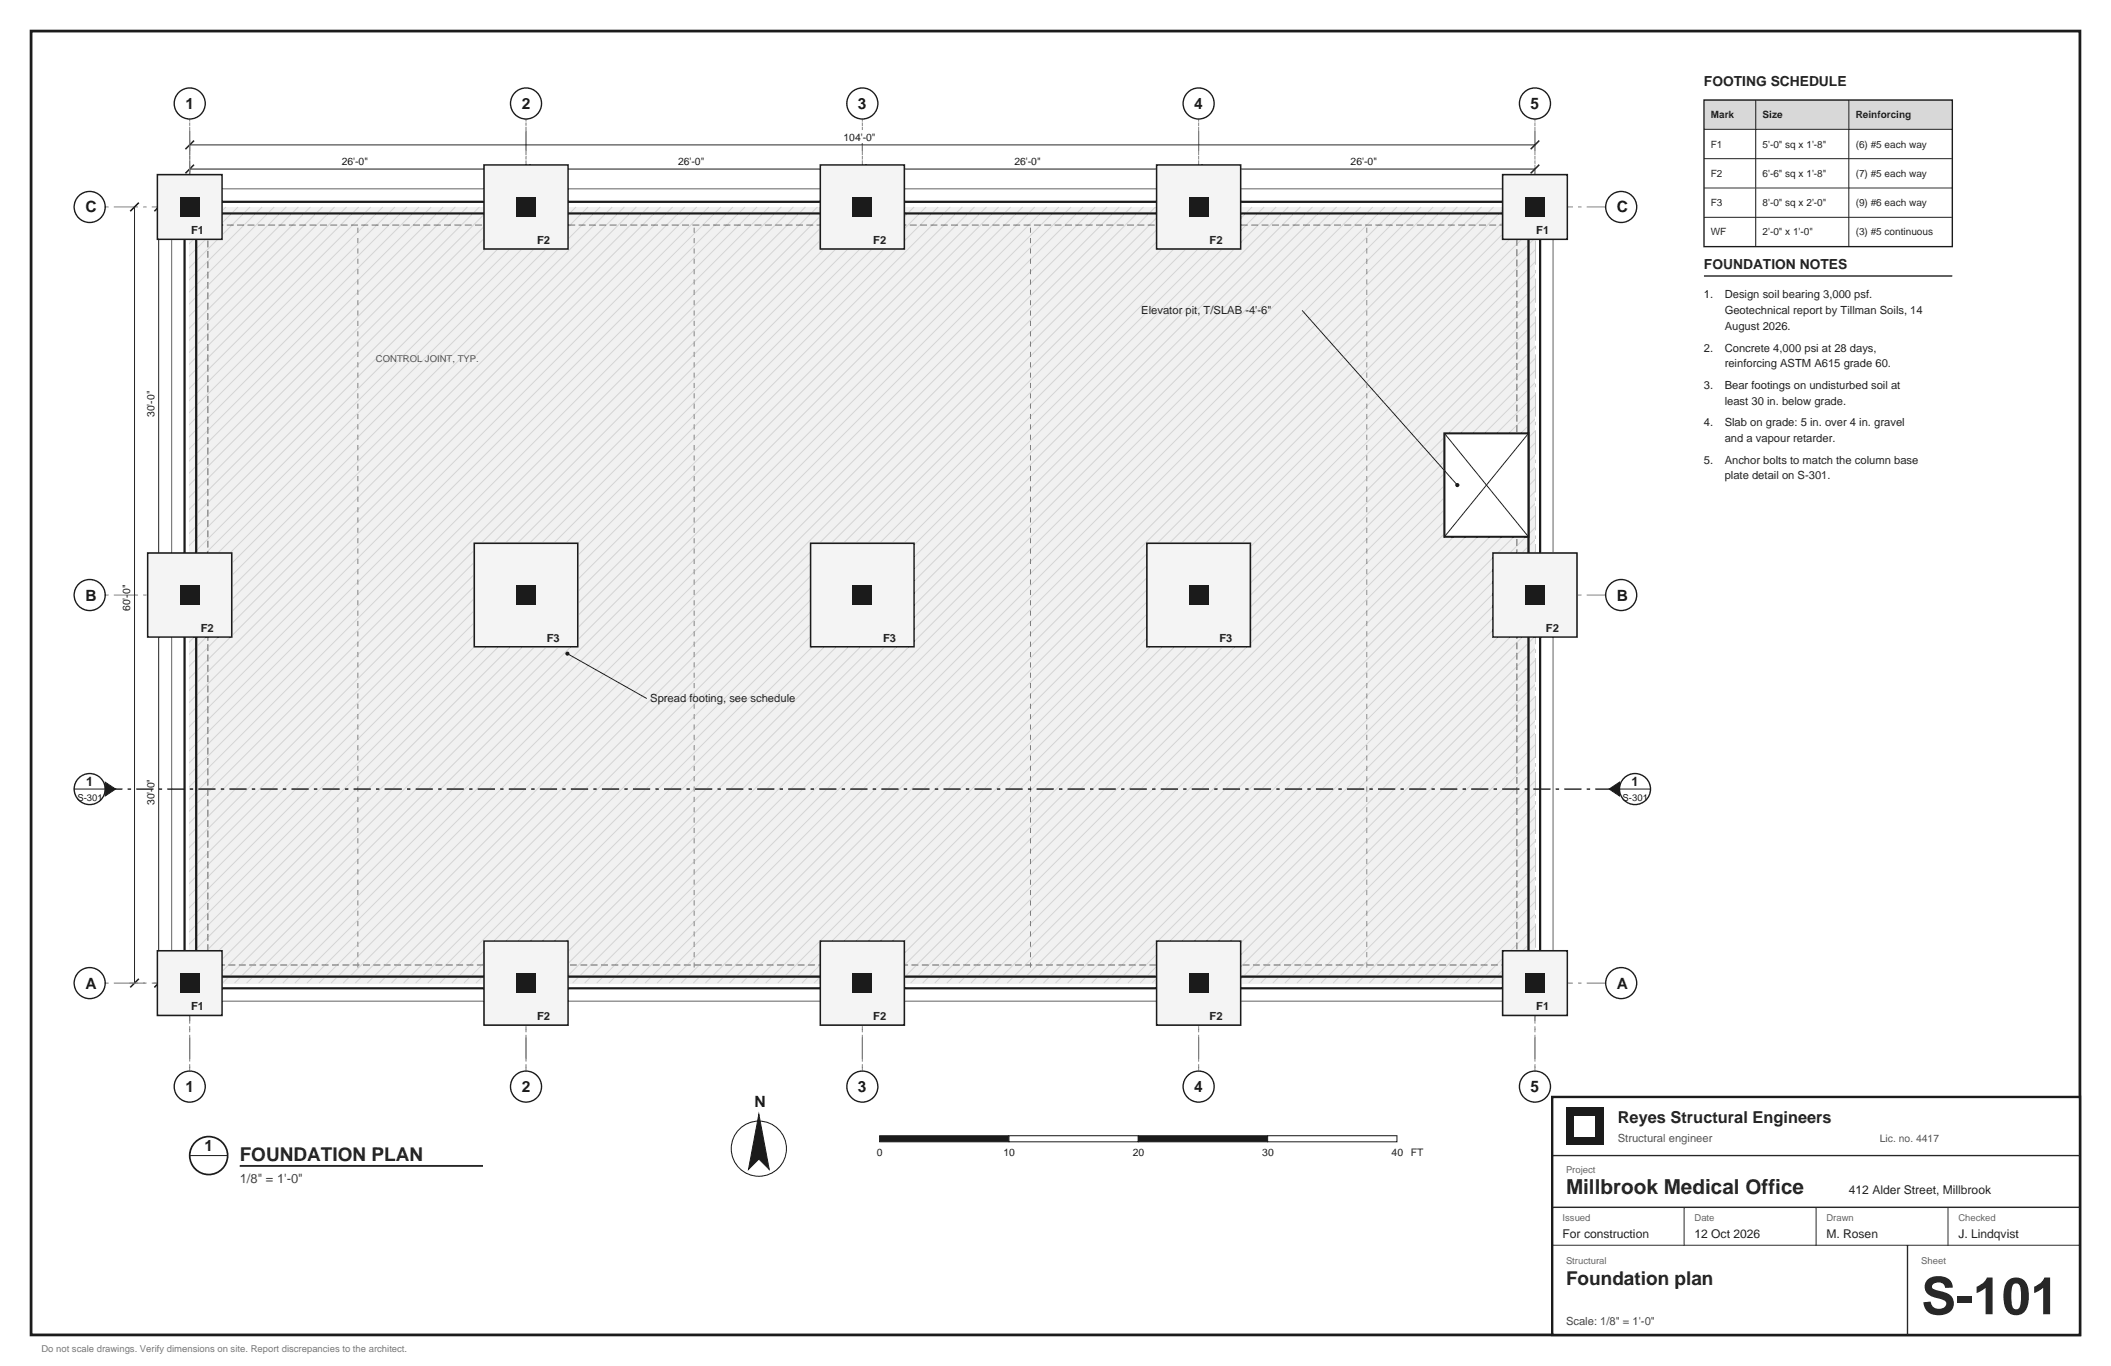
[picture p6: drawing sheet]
<svg xmlns="http://www.w3.org/2000/svg" width="432mm" height="279mm" viewBox="0 0 432 279" stroke-linecap="round" stroke-linejoin="round" font-family="sans-serif">
<path d="M6.3 6.4h419.1v266.6h-419.1z" fill="none" stroke="#1b1b1b" stroke-width=".56"/>
<path d="M38.8 224.9v-206.4" fill="none" stroke="#7d7d7d" stroke-width=".2" stroke-dasharray="4.9 1.1 .7 1.1" stroke-linecap="butt"/>
<circle cx="38.8" cy="21.2" r="3.2" fill="#fff" stroke="#1b1b1b" stroke-width=".28"/>
<path d="M38.8 39.5v-15.2" fill="none" stroke="#7d7d7d" stroke-width=".2" stroke-dasharray="4.9 1.1 .7 1.1" stroke-linecap="butt"/>
<circle cx="38.8" cy="222.2" r="3.2" fill="#fff" stroke="#1b1b1b" stroke-width=".28"/>
<path d="M38.8 203.9v15.2M107.6 224.9v-206.4" fill="none" stroke="#7d7d7d" stroke-width=".2" stroke-dasharray="4.9 1.1 .7 1.1" stroke-linecap="butt"/>
<circle cx="107.6" cy="21.2" r="3.2" fill="#fff" stroke="#1b1b1b" stroke-width=".28"/>
<path d="M107.6 39.5v-15.2" fill="none" stroke="#7d7d7d" stroke-width=".2" stroke-dasharray="4.9 1.1 .7 1.1" stroke-linecap="butt"/>
<circle cx="107.6" cy="222.2" r="3.2" fill="#fff" stroke="#1b1b1b" stroke-width=".28"/>
<path d="M107.6 203.9v15.2M176.4 224.9v-206.4" fill="none" stroke="#7d7d7d" stroke-width=".2" stroke-dasharray="4.9 1.1 .7 1.1" stroke-linecap="butt"/>
<circle cx="176.4" cy="21.2" r="3.2" fill="#fff" stroke="#1b1b1b" stroke-width=".28"/>
<path d="M176.4 39.5v-15.2" fill="none" stroke="#7d7d7d" stroke-width=".2" stroke-dasharray="4.9 1.1 .7 1.1" stroke-linecap="butt"/>
<circle cx="176.4" cy="222.2" r="3.2" fill="#fff" stroke="#1b1b1b" stroke-width=".28"/>
<path d="M176.4 203.9v15.2M245.2 224.9v-206.4" fill="none" stroke="#7d7d7d" stroke-width=".2" stroke-dasharray="4.9 1.1 .7 1.1" stroke-linecap="butt"/>
<circle cx="245.2" cy="21.2" r="3.2" fill="#fff" stroke="#1b1b1b" stroke-width=".28"/>
<path d="M245.2 39.5v-15.2" fill="none" stroke="#7d7d7d" stroke-width=".2" stroke-dasharray="4.9 1.1 .7 1.1" stroke-linecap="butt"/>
<circle cx="245.2" cy="222.2" r="3.2" fill="#fff" stroke="#1b1b1b" stroke-width=".28"/>
<path d="M245.2 203.9v15.2M314 224.9v-206.4" fill="none" stroke="#7d7d7d" stroke-width=".2" stroke-dasharray="4.9 1.1 .7 1.1" stroke-linecap="butt"/>
<circle cx="314" cy="21.2" r="3.2" fill="#fff" stroke="#1b1b1b" stroke-width=".28"/>
<path d="M314 39.5v-15.2" fill="none" stroke="#7d7d7d" stroke-width=".2" stroke-dasharray="4.9 1.1 .7 1.1" stroke-linecap="butt"/>
<circle cx="314" cy="222.2" r="3.2" fill="#fff" stroke="#1b1b1b" stroke-width=".28"/>
<path d="M36 201.1h-14.5M314 203.9v15.2" fill="none" stroke="#7d7d7d" stroke-width=".2" stroke-dasharray="4.9 1.1 .7 1.1" stroke-linecap="butt"/>
<circle cx="18.3" cy="201.1" r="3.2" fill="#fff" stroke="#1b1b1b" stroke-width=".28"/>
<path d="M316.8 201.1h11.6" fill="none" stroke="#7d7d7d" stroke-width=".2" stroke-dasharray="4.9 1.1 .7 1.1" stroke-linecap="butt"/>
<circle cx="331.6" cy="201.1" r="3.2" fill="#fff" stroke="#1b1b1b" stroke-width=".28"/>
<path d="M36 121.7h-14.5" fill="none" stroke="#7d7d7d" stroke-width=".2" stroke-dasharray="4.9 1.1 .7 1.1" stroke-linecap="butt"/>
<circle cx="18.3" cy="121.7" r="3.2" fill="#fff" stroke="#1b1b1b" stroke-width=".28"/>
<path d="M316.8 121.7h11.6" fill="none" stroke="#7d7d7d" stroke-width=".2" stroke-dasharray="4.9 1.1 .7 1.1" stroke-linecap="butt"/>
<circle cx="331.6" cy="121.7" r="3.2" fill="#fff" stroke="#1b1b1b" stroke-width=".28"/>
<path d="M36 42.3h-14.5" fill="none" stroke="#7d7d7d" stroke-width=".2" stroke-dasharray="4.9 1.1 .7 1.1" stroke-linecap="butt"/>
<circle cx="18.3" cy="42.3" r="3.2" fill="#fff" stroke="#1b1b1b" stroke-width=".28"/>
<path d="M316.8 42.3h11.6" fill="none" stroke="#7d7d7d" stroke-width=".2" stroke-dasharray="4.9 1.1 .7 1.1" stroke-linecap="butt"/>
<circle cx="331.6" cy="42.3" r="3.2" fill="#fff" stroke="#1b1b1b" stroke-width=".28"/>
<path d="M38.8 34.6h68.8" fill="none" stroke="#222" stroke-width=".2"/>
<path d="M39.7 33.7l-1.8 1.8M108.5 33.7l-1.8 1.8" fill="none" stroke="#222" stroke-width=".32"/>
<path d="M38.8 33.5v7.4" fill="none" stroke="#7d7d7d" stroke-width=".2"/>
<path d="M69.2 31.7h8v2.4h-8z" fill="#fff"/>
<path d="M107.6 34.6h68.8" fill="none" stroke="#222" stroke-width=".2"/>
<path d="M108.5 33.7l-1.8 1.8M177.3 33.7l-1.8 1.8" fill="none" stroke="#222" stroke-width=".32"/>
<path d="M107.6 33.5v7.4" fill="none" stroke="#7d7d7d" stroke-width=".2"/>
<path d="M138 31.7h8v2.4h-8z" fill="#fff"/>
<path d="M176.4 34.6h68.8" fill="none" stroke="#222" stroke-width=".2"/>
<path d="M177.3 33.7l-1.8 1.8M246.1 33.7l-1.8 1.8" fill="none" stroke="#222" stroke-width=".32"/>
<path d="M176.4 33.5v7.4" fill="none" stroke="#7d7d7d" stroke-width=".2"/>
<path d="M206.8 31.7h8v2.4h-8z" fill="#fff"/>
<path d="M245.2 34.6h68.8" fill="none" stroke="#222" stroke-width=".2"/>
<path d="M246.1 33.7l-1.8 1.8M314.9 33.7l-1.8 1.8" fill="none" stroke="#222" stroke-width=".32"/>
<path d="M245.2 33.5v7.4" fill="none" stroke="#7d7d7d" stroke-width=".2"/>
<path d="M275.6 31.7h8v2.4h-8z" fill="#fff"/>
<path d="M38.8 29.6h275.2" fill="none" stroke="#222" stroke-width=".2"/>
<path d="M39.7 28.8l-1.8 1.7M314.9 28.8l-1.8 1.7" fill="none" stroke="#222" stroke-width=".32"/>
<path d="M38.8 28.6v6.7" fill="none" stroke="#7d7d7d" stroke-width=".2"/>
<path d="M171.8 26.7h9.1v2.5h-9.1z" fill="#fff"/>
<path d="M27.5 42.3v158.8M32.5 42.3v158.8" fill="none" stroke="#222" stroke-width=".2"/>
<path d="M28.4 41.5l-1.8 1.7M33.3 41.5l-1.7 1.7M33.3 120.8l-1.7 1.8M28.4 200.2l-1.8 1.8M33.3 200.2l-1.7 1.8" fill="none" stroke="#222" stroke-width=".32"/>
<path d="M26.5 201.1h3.1M31.4 201.1h5.3" fill="none" stroke="#7d7d7d" stroke-width=".2"/>
<path d="M38.8 42.3h275.2v158.8h-275.2z" fill="#f1f1f1"/>
<g fill="none" stroke="#d4d4d4" stroke-width=".2">
<path d="M38.8 42.3v.1M41.3 42.3l-2.5 2.6M43.7 42.3l-4.9 5M46.2 42.3l-7.4 7.5M48.7 42.3l-9.9 10M51.2 42.3l-12.4 12.4M53.6 42.3l-14.8 14.9M56.1 42.3l-17.3 17.4M58.6 42.3l-19.8 19.8M61 42.3l-22.2 22.3M63.5 42.3l-24.7 24.8M66 42.3l-27.2 27.2"/>
<path d="M68.4 42.3l-29.6 29.7M70.9 42.3l-32.1 32.2M73.4 42.3l-34.6 34.7M75.8 42.3l-37 37.1M78.3 42.3l-39.5 39.6M80.8 42.3l-42 42.1M83.3 42.3l-44.5 44.5M85.7 42.3l-46.9 47M88.2 42.3l-49.4 49.5M90.7 42.3l-51.9 51.9M93.1 42.3l-54.3 54.4M95.6 42.3l-56.8 56.9"/>
<path d="M98.1 42.3l-59.3 59.3M100.5 42.3l-61.7 61.8M103 42.3l-64.2 64.3M105.5 42.3l-66.7 66.8M108 42.3l-69.2 69.2M110.4 42.3l-71.6 71.7M112.9 42.3l-74.1 74.2M115.4 42.3l-76.6 76.6M117.8 42.3l-79 79.1M120.3 42.3l-81.5 81.6M122.8 42.3l-84 84M125.2 42.3l-86.4 86.5"/>
<path d="M127.7 42.3l-88.9 89M130.2 42.3l-91.4 91.5M132.6 42.3l-93.8 93.9M135.1 42.3l-96.3 96.4M137.6 42.3l-98.8 98.9M140.1 42.3l-101.3 101.3M142.5 42.3l-103.7 103.8M145 42.3l-106.2 106.3M147.5 42.3l-108.7 108.7M149.9 42.3l-111.1 111.2M152.4 42.3l-113.6 113.7M154.9 42.3l-116.1 116.1"/>
<path d="M157.3 42.3l-118.5 118.6M159.8 42.3l-121 121.1M162.3 42.3l-123.5 123.6M164.7 42.3l-125.9 126M167.2 42.3l-128.4 128.5M169.7 42.3l-130.9 131M172.2 42.3l-133.4 133.4M174.6 42.3l-135.8 135.9M177.1 42.3l-138.3 138.4M179.6 42.3l-140.8 140.8M182 42.3l-143.2 143.3M184.5 42.3l-145.7 145.8"/>
<path d="M187 42.3l-148.2 148.2M189.4 42.3l-150.6 150.7M191.9 42.3l-153.1 153.2M194.4 42.3l-155.6 155.7M196.8 42.3l-158 158.1M199.3 42.3l-158.7 158.8M201.8 42.3l-158.8 158.8M204.3 42.3l-158.8 158.8M206.7 42.3l-158.7 158.8M209.2 42.3l-158.8 158.8M211.7 42.3l-158.8 158.8M214.1 42.3l-158.7 158.8"/>
<path d="M216.6 42.3l-158.7 158.8M219.1 42.3l-158.8 158.8M221.5 42.3l-158.7 158.8M224 42.3l-158.7 158.8M226.5 42.3l-158.8 158.8M229 42.3l-158.8 158.8M231.4 42.3l-158.7 158.8M233.9 42.3l-158.8 158.8M236.4 42.3l-158.8 158.8M238.8 42.3l-158.7 158.8M241.3 42.3l-158.8 158.8M243.8 42.3l-158.8 158.8"/>
<path d="M246.2 42.3l-158.7 158.8M248.7 42.3l-158.7 158.8M251.2 42.3l-158.8 158.8M253.6 42.3l-158.7 158.8M256.1 42.3l-158.7 158.8M258.6 42.3l-158.8 158.8M261.1 42.3l-158.8 158.8M263.5 42.3l-158.7 158.8M266 42.3l-158.8 158.8M268.5 42.3l-158.8 158.8M270.9 42.3l-158.7 158.8M273.4 42.3l-158.7 158.8"/>
<path d="M275.9 42.3l-158.8 158.8M278.3 42.3l-158.7 158.8M280.8 42.3l-158.7 158.8M283.3 42.3l-158.8 158.8M285.8 42.3l-158.8 158.8M288.2 42.3l-158.7 158.8M290.7 42.3l-158.8 158.8M293.2 42.3l-158.8 158.8M295.6 42.3l-158.7 158.8M298.1 42.3l-158.8 158.8M300.6 42.3l-158.8 158.8M303 42.3l-158.7 158.8"/>
<path d="M305.5 42.3l-158.7 158.8M308 42.3l-158.8 158.8M310.4 42.3l-158.7 158.8M312.9 42.3l-158.7 158.8M314 43.7l-157.4 157.4M314 46.2l-154.9 154.9M314 48.6l-152.4 152.5M314 51.1l-150 150M314 53.6l-147.5 147.5M314 56l-145 145.1M314 58.5l-142.6 142.6M314 61l-140.1 140.1"/>
<path d="M314 63.5l-137.6 137.6M314 65.9l-135.1 135.2M314 68.4l-132.7 132.7M314 70.9l-130.2 130.2M314 73.3l-127.7 127.8M314 75.8l-125.3 125.3M314 78.3l-122.8 122.8M314 80.7l-120.3 120.4M314 83.2l-117.9 117.9M314 85.7l-115.4 115.4M314 88.1l-112.9 113M314 90.6l-110.4 110.5"/>
<path d="M314 93.1l-108 108M314 95.6l-105.5 105.5M314 98l-103 103.1M314 100.5l-100.6 100.6M314 103l-98.1 98.1M314 105.4l-95.6 95.7M314 107.9l-93.2 93.2M314 110.4l-90.7 90.7M314 112.8l-88.2 88.3M314 115.3l-85.8 85.8M314 117.8l-83.3 83.3M314 120.2l-80.8 80.9"/>
<path d="M314 122.7l-78.3 78.4M314 125.2l-75.9 75.9M314 127.7l-73.4 73.4M314 130.1l-70.9 71M314 132.6l-68.5 68.5M314 135.1l-66 66M314 137.5l-63.5 63.6M314 140l-61.1 61.1M314 142.5l-58.6 58.6M314 144.9l-56.1 56.2M314 147.4l-53.7 53.7M314 149.9l-51.2 51.2"/>
<path d="M314 152.4l-48.7 48.7M314 154.8l-46.2 46.3M314 157.3l-43.8 43.8M314 159.8l-41.3 41.3M314 162.2l-38.8 38.9M314 164.7l-36.4 36.4M314 167.2l-33.9 33.9M314 169.6l-31.4 31.5M314 172.1l-29 29M314 174.6l-26.5 26.5M314 177l-24 24.1M314 179.5l-21.5 21.6"/>
<path d="M314 182l-19.1 19.1M314 184.5l-16.6 16.6M314 186.9l-14.1 14.2M314 189.4l-11.7 11.7M314 191.9l-9.2 9.2M314 194.3l-6.7 6.8M314 196.8l-4.3 4.3M314 199.3l-1.8 1.8"/>
</g>
<path d="M35.1 38.6h282.6v166.2h-282.6z" fill="none" stroke="#7d7d7d" stroke-width=".25"/>
<path d="M42.5 46h267.8v151.4h-267.8z" fill="none" stroke="#7d7d7d" stroke-width=".25" stroke-dasharray="1.4 .7" stroke-linecap="butt"/>
<path d="M37.7 41.3h277.3v160.8h-277.3zM40.1 43.7h272.5v156.1h-272.5z" fill="none" stroke="#1b1b1b" stroke-width=".46"/>
<g fill="#f4f4f4" stroke="#1b1b1b" stroke-width=".32">
<path d="M32.2 194.5h13.2v13.2h-13.2z"/>
<path d="M30.2 113.1h17.2v17.2h-17.2z"/>
<path d="M32.2 35.7h13.2v13.2h-13.2z"/>
<path d="M99 192.5h17.2v17.2h-17.2z"/>
<path d="M97 111.1h21.2v21.2h-21.2z"/>
<path d="M99 33.7h17.2v17.2h-17.2z"/>
<path d="M167.8 192.5h17.2v17.2h-17.2z"/>
<path d="M165.8 111.1h21.2v21.2h-21.2z"/>
<path d="M167.8 33.7h17.2v17.2h-17.2z"/>
<path d="M236.6 192.5h17.2v17.2h-17.2z"/>
<path d="M234.6 111.1h21.2v21.2h-21.2z"/>
<path d="M236.6 33.7h17.2v17.2h-17.2z"/>
<path d="M307.4 194.5h13.2v13.2h-13.2z"/>
<path d="M305.4 113.1h17.2v17.2h-17.2z"/>
<path d="M307.4 35.7h13.2v13.2h-13.2z"/>
</g>
<g fill="#1b1b1b">
<path d="M36.8 199.1h4v4h-4z"/>
<path d="M36.8 119.7h4v4h-4z"/>
<path d="M36.8 40.3h4v4h-4z"/>
<path d="M105.6 199.1h4v4h-4z"/>
<path d="M105.6 119.7h4v4h-4z"/>
<path d="M105.6 40.3h4v4h-4z"/>
<path d="M174.4 199.1h4v4h-4z"/>
<path d="M174.4 119.7h4v4h-4z"/>
<path d="M174.4 40.3h4v4h-4z"/>
<path d="M243.2 199.1h4v4h-4z"/>
<path d="M243.2 119.7h4v4h-4z"/>
<path d="M243.2 40.3h4v4h-4z"/>
<path d="M312 199.1h4v4h-4z"/>
<path d="M312 119.7h4v4h-4z"/>
<path d="M312 40.3h4v4h-4z"/>
</g>
<path d="M295.5 88.6h17.1v21.2h-17.1z" fill="#fff" stroke="#1b1b1b" stroke-width=".42"/>
<path d="M266.3 63.5l31.8 35.7M295.5 88.6l17.1 21.2M312.6 88.6l-17.1 21.2" fill="none" stroke="#222" stroke-width=".2"/>
<circle cx="298.1" cy="99.2" r=".42" fill="#1b1b1b"/>
<path d="M73.2 197.9v-152.4M142 197.9v-152.4M210.8 197.9v-152.4M279.6 197.9v-152.4" fill="none" stroke="#888" stroke-width=".2" stroke-dasharray="1.1 1.1" stroke-linecap="butt"/>
<path d="M21.5 161.4h309.8" fill="none" stroke="#1b1b1b" stroke-width=".28" stroke-dasharray="3.5 1.1 .7 1.1" stroke-linecap="butt"/>
<circle cx="18.3" cy="161.4" r="3.2" fill="#fff" stroke="#1b1b1b" stroke-width=".28"/>
<path d="M15.2 161.4h6.3" fill="none" stroke="#222" stroke-width=".2"/>
<path d="M21.5 160l2.1 1.4-2.1 1.4z" fill="#1b1b1b" stroke="#1b1b1b" stroke-width=".2"/>
<circle cx="334.4" cy="161.4" r="3.2" fill="#fff" stroke="#1b1b1b" stroke-width=".28"/>
<path d="M116.1 133.7l16.2 9.2M331.3 161.4h6.3" fill="none" stroke="#222" stroke-width=".2"/>
<path d="M329.1 161.4l2.2-1.4v2.8z" fill="#1b1b1b" stroke="#1b1b1b" stroke-width=".2"/>
<circle cx="116.1" cy="133.7" r=".42" fill="#1b1b1b"/>
<circle cx="42.7" cy="236.4" r="3.9" fill="none" stroke="#1b1b1b" stroke-width=".35"/>
<path d="M38.8 236.4h7.8" fill="none" stroke="#222" stroke-width=".2"/>
<path d="M49 238.5h49.8" fill="none" stroke="#222" stroke-width=".39"/>
<circle cx="155.2" cy="234.9" r="5.6" fill="none" stroke="#1b1b1b" stroke-width=".21"/>
<g fill="#1b1b1b" stroke="#1b1b1b" stroke-width=".2">
<path d="M155.2 227.9l2.1 11.3-2.1-2.1-2.1 2.1z"/>
<path d="M179.9 232.3h26.5v1.2h-26.5z"/>
</g>
<path d="M206.4 232.3h26.4v1.2h-26.4z" fill="#fff" stroke="#1b1b1b" stroke-width=".2"/>
<path d="M232.8 232.3h26.5v1.2h-26.5z" fill="#1b1b1b" stroke="#1b1b1b" stroke-width=".2"/>
<path d="M259.3 232.3h26.5v1.2h-26.5z" fill="#fff" stroke="#1b1b1b" stroke-width=".2"/>
<path d="M348.5 20.5h50.8v6h-50.8z" fill="#d8d8d8"/>
<path d="M348.5 20.5h50.8v29.9h-50.8z" fill="none" stroke="#1b1b1b" stroke-width=".28"/>
<path d="M348.5 26.5h50.8M348.5 32.5h50.8M348.5 38.5h50.8M359.1 20.5v29.9M378.2 20.5v29.9M348.5 44.4h50.8" fill="none" stroke="#222" stroke-width=".2"/>
<path d="M348.5 56.4h50.8" fill="none" stroke="#222" stroke-width=".28"/>
<path d="M317.5 224.4h107.9v48.6h-107.9z" fill="#fff" stroke="#1b1b1b" stroke-width=".49"/>
<path d="M317.5 236.4h107.9" fill="none" stroke="#222" stroke-width=".28"/>
<path d="M320.3 226.5h7.8v7.7h-7.8z" fill="#1b1b1b"/>
<path d="M322.1 228.2h4.2v4.3h-4.2z" fill="#fff"/>
<path d="M317.5 246.9h107.9M390.2 254.7v18.3" fill="none" stroke="#222" stroke-width=".28"/>
<path d="M317.5 254.7h107.9M344.5 246.9v7.8M371.5 246.9v7.8M398.5 246.9v7.8" fill="none" stroke="#222" stroke-width=".2"/>
<text font-size="10.6" fill="#222" x="393" y="268.8">S-101</text>
<text font-size="4.2" fill="#222" x="320.3" y="244.1">Millbrook Medical Office</text>
<g font-size="3.9" fill="#222">
<text x="49" y="237.4">FOUNDATION PLAN</text>
<text x="320.3" y="262.8">Foundation plan</text>
</g>
<text font-size="3.4" fill="#222" x="330.9" y="229.7">Reyes Structural Engineers</text>
<g font-size="3.2" fill="#1b1b1b">
<text x="37.9" y="22.3">1</text>
<text x="106.7" y="22.3">2</text>
<text x="175.5" y="22.3">3</text>
<text x="244.3" y="22.3">4</text>
<text x="313.1" y="22.3">5</text>
<text x="17.5" y="43.5">C</text>
<text x="330.7" y="43.5">C</text>
<text x="17.5" y="122.8">B</text>
<text x="330.7" y="122.8">B</text>
<text x="17.5" y="202.2">A</text>
<text x="330.7" y="202.2">A</text>
<text x="37.9" y="223.4">1</text>
<text x="106.7" y="223.4">2</text>
<text x="154.3" y="226.5">N</text>
<text x="175.5" y="223.4">3</text>
<text x="244.3" y="223.4">4</text>
<text x="313.1" y="223.4">5</text>
<text x="41.8" y="235.5">1</text>
</g>
<g font-size="2.8" fill="#222">
<text x="348.5" y="17.6">FOOTING SCHEDULE</text>
<text x="348.5" y="55">FOUNDATION NOTES</text>
</g>
<g font-size="2.6" fill="#1b1b1b">
<text x="17.6" y="160.8">1</text>
<text x="333.7" y="160.8">1</text>
</g>
<text font-size="2.6" fill="#444" x="49" y="242">1/8&quot; = 1'-0&quot;</text>
<g font-size="2.5" fill="#222">
<text x="378.2" y="244.1">412 Alder Street, Millbrook</text>
<text x="319.6" y="253.3">For construction</text>
<text x="346.6" y="253.3">12 Oct 2026</text>
<text x="373.6" y="253.3">M. Rosen</text>
<text x="400.6" y="253.3">J. Lindqvist</text>
</g>
<g font-size="2.3" fill="#222">
<text x="39.1" y="47.9">F1</text>
<text x="314.2" y="47.9">F1</text>
<text x="109.8" y="49.9">F2</text>
<text x="178.6" y="49.9">F2</text>
<text x="247.4" y="49.9">F2</text>
<text x="233.4" y="64.3">Elevator pit, T/SLAB -4'-6&quot;</text>
<text x="348.5" y="61">1.</text>
<text x="352.8" y="61">Design soil bearing 3,000 psf.</text>
<text x="352.8" y="64.2">Geotechnical report by Tillman Soils, 14</text>
<text x="348.5" y="71.9">2.</text>
<text x="352.8" y="67.5">August 2026.</text>
<text x="352.8" y="71.9">Concrete 4,000 psi at 28 days,</text>
<text x="352.8" y="75.1">reinforcing ASTM A615 grade 60.</text>
<text x="348.5" y="79.6">3.</text>
<text x="352.8" y="79.6">Bear footings on undisturbed soil at</text>
<text x="352.8" y="82.8">least 30 in. below grade.</text>
<text x="348.5" y="87.2">4.</text>
<text x="352.8" y="87.2">Slab on grade: 5 in. over 4 in. gravel</text>
<text x="348.5" y="94.9">5.</text>
<text x="352.8" y="90.4">and a vapour retarder.</text>
<text x="352.8" y="94.9">Anchor bolts to match the column base</text>
<text x="352.8" y="98.1">plate detail on S-301.</text>
<text x="41.1" y="129.2">F2</text>
<text x="111.8" y="131.2">F3</text>
<text x="180.6" y="131.2">F3</text>
<text x="249.4" y="131.2">F3</text>
<text x="316.2" y="129.2">F2</text>
<text x="133" y="143.7">Spread footing, see schedule</text>
<text x="39.1" y="206.6">F1</text>
<text x="109.8" y="208.6">F2</text>
<text x="178.6" y="208.6">F2</text>
<text x="247.4" y="208.6">F2</text>
<text x="314.2" y="206.6">F1</text>
</g>
<text font-size="2.3" fill="#555" x="330.9" y="233.5">Structural engineer</text>
<text font-size="2.3" fill="#444" x="320.3" y="270.9">Scale: 1/8&quot; = 1'-0&quot;</text>
<g font-size="2.1" fill="#1b1b1b">
<text x="172.5" y="28.8">104'-0&quot;</text>
<text x="69.9" y="33.7">26'-0&quot;</text>
<text x="138.7" y="33.7">26'-0&quot;</text>
<text x="207.5" y="33.7">26'-0&quot;</text>
<text x="276.3" y="33.7">26'-0&quot;</text>
<text x="31.6" y="85.3" transform="rotate(-90 31.6 85.3)">30'-0&quot;</text>
<text x="26.6" y="125" transform="rotate(-90 26.6 125)">60'-0&quot;</text>
<text x="31.6" y="164.7" transform="rotate(-90 31.6 164.7)">30'-0&quot;</text>
<text x="179.4" y="236.4">0</text>
<text x="205.3" y="236.4">10</text>
<text x="231.7" y="236.4">20</text>
<text x="258.2" y="236.4">30</text>
<text x="284.6" y="236.4">40</text>
</g>
<text font-size="2.1" fill="#555" x="384.5" y="233.5">Lic. no. 4417</text>
<text font-size="2.1" fill="#222" x="288.6" y="236.4">FT</text>
<g font-size="2" fill="#222">
<text x="350" y="24.2">Mark</text>
<text x="360.5" y="24.2">Size</text>
<text x="379.6" y="24.2">Reinforcing</text>
<text x="350" y="30.2">F1</text>
<text x="360.5" y="30.2">5'-0&quot; sq x 1'-8&quot;</text>
<text x="379.6" y="30.2">(6) #5 each way</text>
<text x="350" y="36.2">F2</text>
<text x="360.5" y="36.2">6'-6&quot; sq x 1'-8&quot;</text>
<text x="379.6" y="36.2">(7) #5 each way</text>
<text x="350" y="42.2">F3</text>
<text x="360.5" y="42.2">8'-0&quot; sq x 2'-0&quot;</text>
<text x="379.6" y="42.2">(9) #6 each way</text>
<text x="350" y="48.2">WF</text>
<text x="360.5" y="48.2">2'-0&quot; x 1'-0&quot;</text>
<text x="379.6" y="48.2">(3) #5 continuous</text>
</g>
<text font-size="1.9" fill="#555" x="76.9" y="74.1">CONTROL JOINT, TYP.</text>
<g font-size="1.9" fill="#1b1b1b">
<text x="15.8" y="163.9">S-301</text>
<text x="331.9" y="163.9">S-301</text>
</g>
<g font-size="1.9" fill="#666">
<text x="320.3" y="239.9">Project</text>
<text x="319.6" y="249.8">Issued</text>
<text x="346.6" y="249.8">Date</text>
<text x="373.6" y="249.8">Drawn</text>
<text x="400.6" y="249.8">Checked</text>
<text x="320.3" y="258.6">Structural</text>
<text x="393" y="258.6">Sheet</text>
</g>
<text font-size="1.9" fill="#777" x="8.5" y="276.6">Do not scale drawings. Verify dimensions on site. Report discrepancies to the architect.</text>
</svg>
